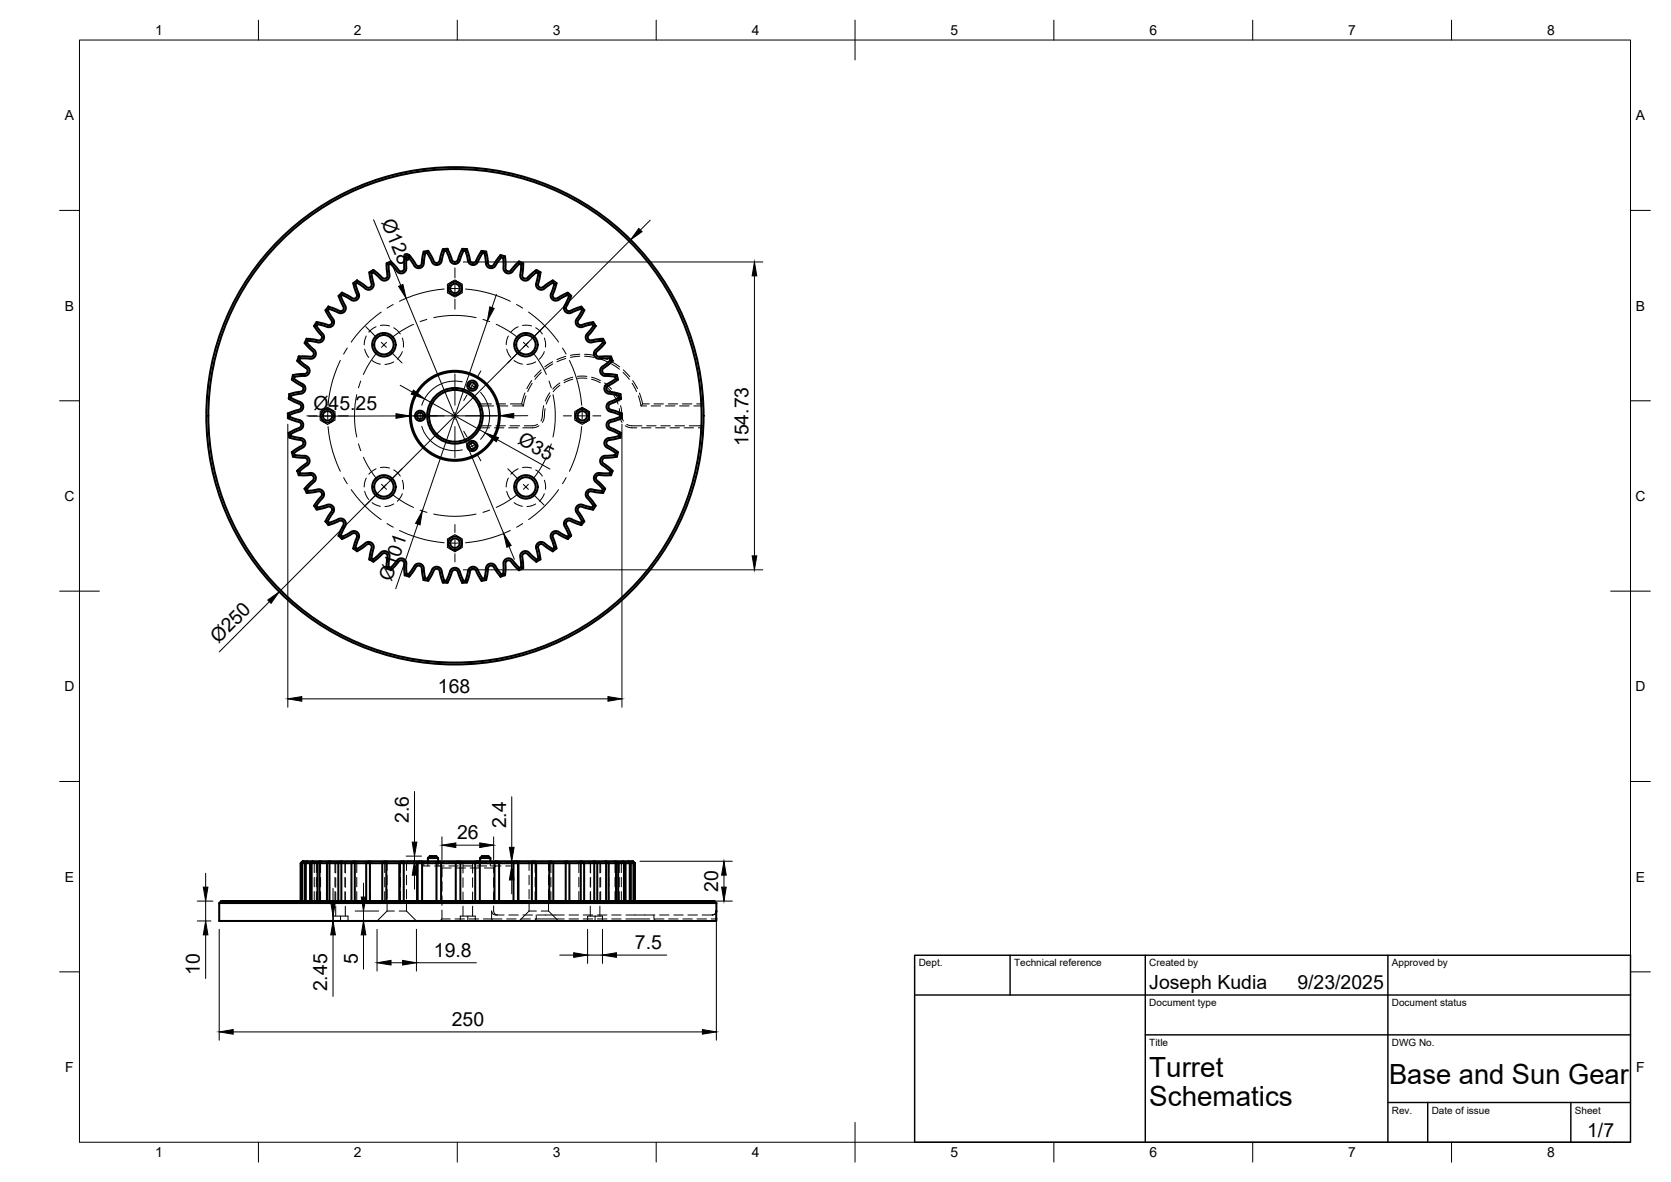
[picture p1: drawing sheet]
<svg xmlns="http://www.w3.org/2000/svg" width="420mm" height="297mm" viewBox="0 0 420 297" stroke-linecap="round" stroke-linejoin="round" font-family="sans-serif">
<!-- layer: Visible -->
<g fill="none" stroke="#000" stroke-width=".51">
<path d="M82.4 78l1.5 2.5 .1 .6-.2 .6-.5 .4-.8 .1-2.7-.7M82.4 78h-.6l1 1.7a1.29 1.29 0 0 1 .5 1.7l-.1 .1a1.14 1.14 0 0 1-1.5-.1l-2.1-.5 .2 .6M82.6 77.1l2 .7a1.05 1.05 0 0 0 1.7 0 1.41 1.41 0 0 0-.4-1.6l-.8-1.8 .6 .1 1.2 2.6v.7l-.6 .7-1 .2-2.6-1.1M82.6 77.1l.1 .5M82.6 77.1l-.8 .8M82.8 77.6l-.4 .4M86 73.6l1.8 .9a1.4 1.4 0 0 0 1.6 .4l.2-.1a1.21 1.21 0 0 0-.2-1.5l-.6-2.1a1.05 1.05 0 0 1 .8 .9l.7 2.1-.2 .7-.3 .4-1.1 .2-1.6-.9a1.3 1.3 0 0 1-1.1-1zM86 73.5l-.9 .8M86.1 74.1l-.4 .4M89.8 70.5l1.5 .9a1.69 1.69 0 0 0 1.6 .9l.3-.2a1.18 1.18 0 0 0 0-1.5l-.3-2.2 .5 .3 .5 2.4 .1 .6-.3 .6-.5 .4-.9 .1-1.8-1.3a.98 .98 0 0 1-.7-1zM89.8 70.5l-1 .7M89.8 71l-.4 .3"/>
<path d="M93.9 68.4l-.5 .3M93.9 67.8l1.4 1.2a1.65 1.65 0 0 0 1.5 1l.3-.1a1.2 1.2 0 0 0 .2-1.5l-.1-2.2 .5 .3 .2 3-.2 .5-.7 .5-.8-.1-1.7-1.5a.9 .9 0 0 1-.6-1zM93.9 67.8l-1 .6M98.2 66.3l-.5 .2M98.3 65.7l1.2 1.3a1.93 1.93 0 0 0 1.3 1.2l.4-.1a1.11 1.11 0 0 0 .4-1.5l.2-2.2a1.21 1.21 0 0 1 .4 1.4l-.1 2.1-.4 .5-.4 .3-1.1-.2-1.5-1.6a.87 .87 0 0 1-.4-1.2zM98.3 65.7l-1.1 .5M102.7 64.6l-.5 .2M102.9 64.1l-1.1 .3M106.9 63.7l-.4 2.7-.2 .5-.5 .4-.7 .1-.5-.2-1.2-1.7a1.28 1.28 0 0 1-.5-1.3v-.1M106.9 63.7l-.4-.4-.3 1.8a1.86 1.86 0 0 1-.5 1.6l-.3 .2a1.12 1.12 0 0 1-1.2-1l-1.3-1.8M107.4 63.6l-.5 .1M107.7 63l.9 1.6a1.84 1.84 0 0 0 1 1.4l.3 .1a1.12 1.12 0 0 0 .8-1.4l.7-2.1 .3 .5-.7 2.5-.2 .6-.5 .3-.7 .1-.7-.3-1.1-2a1.05 1.05 0 0 1-.1-1.3z"/>
<path d="M107.7 63l-1.2 .2M112.2 63l-.5 .1M112.5 62.6a1.05 1.05 0 0 0 .1 1.3l.8 2 .6 .4h.7l.8-.6 1-2.6M112.5 62.6l.8 1.6a1.76 1.76 0 0 0 .8 1.6h.3a1.12 1.12 0 0 0 1-1.2l.8-2 .3 .5M112.5 62.5l-1.1 .1M116.2 62.5l1.2 .1M116.5 63l.5 .1M117.4 62.6l.6 1.8a1.85 1.85 0 0 0 .6 1.6l.4 .1a1.25 1.25 0 0 0 1-1.2l1.1-1.9a1.19 1.19 0 0 1-.3 1.4l-.9 1.8-.4 .3-.8 .1-.8-.6-.6-2.2a.97 .97 0 0 1 .1-1.2zM121.1 63l1.1 .2M121.3 63.6l.5 .1M122.2 63.3l.4 1.8a1.86 1.86 0 0 0 .4 1.6l.4 .2a1.12 1.12 0 0 0 1.1-1l1.4-1.8a1.15 1.15 0 0 1-.4 1.3l-1.2 1.7-.6 .3-.7-.1-.5-.4-.3-.5-.4-2.7M122.2 63.3l-.4 .4"/>
<path d="M125.9 64.1l1.1 .3M126 64.6l.5 .2M127 64.4l.1 1.9a1.65 1.65 0 0 0 .3 1.8l.3 .1a1.22 1.22 0 0 0 1.3-.9l1.5-1.6 .1 .6-1.8 2-.5 .4h-.8l-.6-.5-.3-.5-.1-2.9M127 64.4l-.5 .4M130.5 65.7l1 .5M130.6 66.3l.5 .2M131.6 66.2l-.2 2a1.44 1.44 0 0 0 .2 1.7l.3 .1a1.35 1.35 0 0 0 1.4-.9l1.6-1.3a1.02 1.02 0 0 1-.6 1.1l-1.8 1.5-.6 .1-.6-.3-.5-.7 .2-3M131.6 66.2l-.6 .3M134.9 67.8l1 .6M134.9 68.4l.5 .3M135.9 68.4h-.1a1.03 1.03 0 0 0-.6 1.2l-.4 2.1 .2 .6 .6 .4h1.1l2.3-1.6M135.9 68.4l-.3 1.8a1.82 1.82 0 0 0-.2 1.8l.4 .3a1.42 1.42 0 0 0 1.5-.7l1.7-1.1v.6"/>
<path d="M139 71l.4 .3M139 70.5l.9 .7M139.9 71.2a.97 .97 0 0 0-.8 1.1l-.6 1.9 .1 .7 .5 .5 .5 .2 .7-.2 2.4-1.3M139.9 71.2l-.5 1.7a1.71 1.71 0 0 0-.3 1.8l.2 .2a1.17 1.17 0 0 0 1.5-.4l2-.9-.1 .5M142.7 74.1l.4 .4M142.8 73.5l.8 .8M143 74.5l-1.2 2.6v.7l.3 .5 .6 .4h.6l2.7-1.1M143.6 74.4l-.6 .1M143.6 74.4l-.7 1.8a1.42 1.42 0 0 0-.5 1.7l.2 .1a1.36 1.36 0 0 0 1.7-.3l1.9-.6-.2 .5M146 77.6l.3 .4M146.2 77.1l.7 .8M146.3 78l-1.5 2.5v.6l.2 .6 .4 .4 .8 .1 2.7-.7"/>
<path d="M146.9 78h-.6M146.9 78l-1 1.7a1.29 1.29 0 0 0-.5 1.7l.1 .1a1.14 1.14 0 0 0 1.5-.1l2.1-.5-.2 .6M72.7 99l.5 .4M72.7 99l-.1 1.2M73.1 99.9l2.7 1.3 .4 .5v.7l-.5 .9-2.8 1M73.1 99.9l-.5 .3 1.6 .9a1.76 1.76 0 0 1 1.5 .8v.4a1.15 1.15 0 0 1-1.3 .9l-2 .7 .5 .4M73.2 99.4l-.1 .5M73.7 94.2l-.3 1.2M73.9 95.2l2.5 1.5 .3 .5 .1 .7-.2 .5-.5 .4-2.9 .6M73.9 95.2l-.5 .2 1.5 1a1.82 1.82 0 0 1 1.4 1.1v.4a1.21 1.21 0 0 1-1.5 .6l-2.1 .5M74.1 94.7l-.2 .5M74.7 90.7a1.2 1.2 0 0 1 1.3 .5l1.6 1.2 .2 .6v.6l-.3 .5-.5 .3-2.2 .2a.91 .91 0 0 1-1.1-.3l1.8-.3a1.87 1.87 0 0 0 1.7-.3l.1-.3a1.14 1.14 0 0 0-.9-1.3z"/>
<path d="M75.1 89.6l-.4 1.1M75.5 90.1l-.2 .4M77.1 85.1l-.5 1.1M77.2 86.1l2 2 .2 1-.4 .7-.4 .3h-2.4a.91 .91 0 0 1-1.1-.5M77.2 86.1l-.6 .1 1.2 1.3a1.77 1.77 0 0 1 1.1 1.5l-.1 .3a1.23 1.23 0 0 1-1.5 .3h-2.2M77.4 85.6l-.2 .5M79 81.9a1.15 1.15 0 0 1 1.1 .8l1.3 1.6 .1 .6-.2 .6-.5 .4-.6 .2-2-.4a.93 .93 0 0 1-1.1-.6l1.8 .2a1.71 1.71 0 0 0 1.8 .1l.2-.3a1.17 1.17 0 0 0-.6-1.4zM79.6 80.9l-.6 1M79.8 81.5l-.2 .4M148.9 81.5l.3 .4M149.1 80.9l.7 1M149.2 81.9l-1.8 2.2-.1 1.1 .4 .6 .7 .2 2.2-.3a1.09 1.09 0 0 0 1.1-.6l-1.9 .2a1.71 1.71 0 0 1-1.8 .1l-.2-.3a1.21 1.21 0 0 1 .7-1.4l1.3-1.8"/>
<path d="M149.2 81.9h.6M151.4 85.6l.2 .5M151.6 85.1l.6 1.1M152.2 86.2h-.1a1.07 1.07 0 0 0-1.2 .6l-1.5 1.6-.1 .6 .3 .6 .8 .6 2.9-.1M152.2 86.2l-1.3 1.3a1.77 1.77 0 0 0-1.1 1.5l.2 .3a1.18 1.18 0 0 0 1.4 .3h2.2l-.3 .5M153.3 90.1l.2 .4M153.6 89.6l.4 1.1M154.1 90.7h-.1a.95 .95 0 0 0-1.2 .5l-1.7 1.2-.2 .7 .2 .8 .8 .6 2.8 .2M154.1 90.7l-1.6 1.3a1.43 1.43 0 0 0-1.1 1.3l.1 .2a1.14 1.14 0 0 0 1.4 .5l2.2 .3-.4 .4M154.7 94.7l.1 .5M154.8 95.2l-2.4 1.5-.4 .5v.7l.2 .5 .5 .4 2.9 .6M154.8 95.2l.6 .2"/>
<path d="M155.1 94.2l.3 1.2M155.4 95.4l-1.5 1a1.88 1.88 0 0 0-1.4 1.1v.4a1.21 1.21 0 0 0 1.4 .6l2.1 .5-.4 .4M155.6 99.4v.5M155.6 99.9l-2.7 1.3-.3 .5-.1 .7 .2 .6 .6 .4 2.6 .9M155.6 99.9l.6 .3M156 99l.2 1.2M72.4 103.9v1.2M72.6 108.8l1.6-.8a1.76 1.76 0 0 0 1.5-.9v-.4a1.15 1.15 0 0 0-1.3-.8l-2-.8 .5-.3 2.6 .8 .5 .5 .2 .5v.7l-.4 .5-2.7 1.3M72.6 108.8l.5 .3M72.6 108.8l.1 1.2M72.9 104.2v.6M73.1 109.1l.1 .5"/>
<path d="M73.2 109.6l2.9 .6 .5 .4 .2 .5-.1 .7-.3 .5-2.5 1.5M73.2 109.6l-.5 .4 2 .5a1.41 1.41 0 0 1 1.5 .6l.1 .2a1.15 1.15 0 0 1-1.1 1.1l-1.8 1.2 .5 .2M73.4 113.6l.3 1.2M73.9 113.8l.2 .5M74 114.3l3 .3 .5 .4 .3 .5v.6l-.2 .6-2.3 1.8M74 114.3l-.4 .5 1.9 .2a1.87 1.87 0 0 1 1.7 .3l.1 .4a1.14 1.14 0 0 1-.9 1.2l-1.7 1.4 .6 .2M74.7 118.3l.4 1.1M75.3 118.5l.2 .4M75.5 118.9h2.8l.5 .1 .5 .5 .1 .8-.2 .6-1.5 1.4a.98 .98 0 0 1-1.1 .5l1.2-1.3a1.77 1.77 0 0 0 1.1-1.5l-.1-.3a1.18 1.18 0 0 0-1.5-.3h-2.2zM151.2 115l.8-.5 1.9-.1a.91 .91 0 0 1 1.2 .4l-1.8 .2a1.87 1.87 0 0 0-1.7 .3l-.2 .4a1.14 1.14 0 0 0 1 1.2l1.7 1.4a1.2 1.2 0 0 1-1.3-.5l-1.8-1.4-.1-.6zM153.3 118.9h-2.9l-.4 .1-.5 .5-.2 .8 .3 .6 1.5 1.4a1.03 1.03 0 0 0 1.1 .5l-1.3-1.3a1.77 1.77 0 0 1-1.1-1.5l.2-.3a1.23 1.23 0 0 1 1.4-.3h2.2M153.3 118.9l.3 .5"/>
<path d="M153.5 118.5l-.2 .4M154 118.3l-.4 1.1M154.8 113.8l-.1 .5M155.4 113.6l-.3 1.2M155.6 109.6l-2.9 .6-.5 .4-.2 .5v.7l.4 .5 2.4 1.5M155.6 109.6l.4 .4M155.6 109.1v.5M155.9 104.2v.6M156 110l-1.9 .5a1.41 1.41 0 0 0-1.6 .6v.2a1.15 1.15 0 0 0 1.1 1.1l1.8 1.2-.6 .2M156.2 108.8l-.2 1.2M156.2 100.2l-1.7 .9a1.76 1.76 0 0 0-1.4 .8l-.1 .4a1.15 1.15 0 0 0 1.3 .9l2.1 .7-.5 .4M156.4 103.9v1.2"/>
<path d="M156.4 105.1h-.1a1.03 1.03 0 0 0-1.3 0l-1.9 .6-.5 .6-.1 .7 .2 .6 .4 .3 2.5 1.2M156.4 105.1l-1.9 .7a1.41 1.41 0 0 0-1.5 .8v.2a1.34 1.34 0 0 0 1.4 1.1l1.8 .9-.6 .3M76.6 122.8l.5 1.1M77.2 122.9l.2 .5M77.4 123.4l2.8-.5 1 .5 .2 .5v.7l-1.2 1.6a1.31 1.31 0 0 1-1.2 .9l1.1-1.6a1.34 1.34 0 0 0 .8-1.5l-.1-.3a1.37 1.37 0 0 0-1.7 0l-2 .2zM79 127.1l.6 1M79.6 127.1l.2 .4M79.8 127.5l2.7-.7 .8 .1 .5 .4 .2 .6-.1 .6-1.5 2.5M79.8 127.5l-.2 .6 1.8-.4a1.79 1.79 0 0 1 1.8-.3l.2 .3a1.39 1.39 0 0 1-.6 1.6l-1 1.7M81.8 131l.8 .9M82.4 131h-.6M82.4 131l.4 .4"/>
<path d="M82.7 131.4l2.7-1.1 1 .2 .4 .4 .2 .8-1 2.1a.94 .94 0 0 1-.9 .8l.8-1.8a1.42 1.42 0 0 0 .4-1.6l-.2-.2a1.36 1.36 0 0 0-1.6 .3l-1.9 .7zM85.1 134.6l.9 .8M85.7 134.5l.4 .4M88.8 137.8l1 .7M89.4 137.6l.9-2.6-.3-1.1-.6-.4h-.7l-1.9 1a.98 .98 0 0 0-.8 1l1.8-.9a1.4 1.4 0 0 1 1.6-.5l.2 .1a1.21 1.21 0 0 1-.2 1.5l-.6 2.1M89.4 137.6l-.6 .2M89.4 137.6l.4 .4M89.8 138l2.3-1.7h1.1l.5 .4 .3 .6-.5 2.2a.93 .93 0 0 1-.6 1.1l.3-1.8a1.82 1.82 0 0 0 .1-1.7l-.4-.4a1.42 1.42 0 0 0-1.4 .8l-1.7 1zM139 138l-2.3-1.7-.7-.1-.6 .2-.4 .4-.2 .7 .6 2.8M139 138v.5M139 138.5l-1.6-.9a1.69 1.69 0 0 0-1.5-.9l-.4 .2a1.18 1.18 0 0 0 0 1.5l.4 2.2-.5-.3M139.4 137.6l-.4 .4"/>
<path d="M139.9 137.8l-.9 .7M142.7 134.9l-2.6-1.4-1.1 .2-.5 .7v.6l.9 2.6M142.7 134.9l.1 .6M142.8 135.5l-1.8-.9a1.4 1.4 0 0 0-1.7-.5l-.2 .1a1.21 1.21 0 0 0 .2 1.5l.6 2.1-.5-.2M143.1 134.5l-.4 .4M143.6 134.6l-.8 .8M146 131.4l-2.6-1.1-.7 .1-.5 .2-.4 .7v.6l1.2 2.6M146 131.4l.2 .6M146.2 132l-2.1-.8a1.05 1.05 0 0 0-1.7 0 1.41 1.41 0 0 0 .5 1.6l.7 1.8-.6-.1M146.3 131l-.3 .4M146.9 131l-.7 .9M147.6 123.4l.9-.5 2.1 .4a.93 .93 0 0 1 1 .6l-1.8-.2a1.71 1.71 0 0 0-1.8-.1l-.2 .3a1.17 1.17 0 0 0 .7 1.4l1.3 1.8a1.15 1.15 0 0 1-1.1-.8l-1.4-1.7v-.7z"/>
<path d="M148.9 127.5l-2.7-.7-.8 .1-.4 .4-.2 .6v.6l1.5 2.5M148.9 127.5l.2 .6M149.1 128.1l-1.7-.4a1.79 1.79 0 0 0-1.8-.3l-.3 .3a1.39 1.39 0 0 0 .6 1.6l1 1.7h-.6M149.2 127.1l-.3 .4M149.8 127.1l-.7 1M151.6 122.9l-.2 .5M152.2 122.8l-.6 1.1M92.9 140.6l1 .6M93.4 140.3l.5 .3M93.8 140.6l2.2-2 .5-.1 .8 .1 .4 .5 .2 .5-.2 2.9M93.8 140.6l.1 .6 1.4-1.2a1.65 1.65 0 0 1 1.5-1l.3 .1a1.2 1.2 0 0 1 .2 1.5l-.1 2.2 .5-.3M97.2 142.8l1.1 .5"/>
<path d="M97.7 142.5l.5 .2M98.2 142.7l1.8-2.1 .6-.3 .7 .1 .6 .4 .2 .5 .1 2.9M98.2 142.7l.1 .6 1.4-1.5a1.52 1.52 0 0 1 1.2-1l.3 .1a1.11 1.11 0 0 1 .4 1.5l.2 2.2M101.8 144.6l1.1 .3M102.2 144.2l-.4 .4M102.2 144.2l.5 .1M102.7 144.3l1.6-2.3 .6-.3 .6-.1 .6 .3 .4 .5 .4 2.9M102.7 144.3l.2 .6 1.2-1.6a1.41 1.41 0 0 1 1.2-1.2l.3 .1a1.47 1.47 0 0 1 .5 1.6l.4 2 .4-.5M106.5 145.8l1.2 .2M106.9 145.3l.5 .1M111.4 146.4l1.1 .1M111.7 145.9l-.8-2.8-.7-.6h-.7l-.6 .3-1.1 1.9a1.04 1.04 0 0 0-.1 1.3l.9-1.6a1.84 1.84 0 0 1 1-1.4l.3-.1a1.12 1.12 0 0 1 .8 1.4l.7 2.1"/>
<path d="M111.7 145.9l-.3 .5M111.7 145.9l.5 .1M116.5 146l-1-2.7-.4-.4-.6-.2h-.5l-.6 .4-.9 2.1a1.06 1.06 0 0 0 0 1.3l.8-1.7a1.87 1.87 0 0 1 .7-1.5l.4-.1a1.12 1.12 0 0 1 1 1.2l.8 2.1M116.5 146l-.3 .5M117 145.9l-.5 .1M117.1 145.9l.7-2.8 .8-.6h.7l.5 .3 1.1 1.9a1.05 1.05 0 0 1 .2 1.3M117.1 145.9l.3 .5 .6-1.7a1.85 1.85 0 0 1 .6-1.7l.4-.1a1.25 1.25 0 0 1 1 1.2l1.1 1.9M117.4 146.4l-1.2 .1M121.8 145.3l-.5 .1M122.2 145.8l-1.1 .2M125.9 144.9l-1.2-1.6a1.41 1.41 0 0 0-1.3-1.2l-.3 .1a1.47 1.47 0 0 0-.5 1.6l-.4 2-.4-.5M126 144.3l-1.6-2.3-.5-.3-.6-.1-.6 .3-.4 .5-.5 2.9"/>
<path d="M126 144.3l-.1 .6M126.5 144.2l-.5 .1M127 144.6l-1.1 .3M130.5 143.3l-1.3-1.3a1.93 1.93 0 0 0-1.3-1.2l-.3 .1a1.11 1.11 0 0 0-.5 1.5l-.1 2.2-.5-.4M130.6 142.7l-1.9-2.1-.4-.2h-.8l-.5 .2-.4 .7-.1 2.9M130.6 142.7l-.1 .6M131.1 142.5l-.5 .2M131.5 142.8l-1 .5M134.9 141.2l-1.5-1.2a1.65 1.65 0 0 0-1.5-1l-.3 .1a1.2 1.2 0 0 0-.2 1.5l.2 2.2-.6-.3M134.9 140.6l-2.2-2-.4-.1-.8 .1-.5 .5-.2 .5 .2 2.9M134.9 140.6v.6M135.4 140.3l-.5 .3"/>
<path d="M135.9 140.6l-1 .6M76.1 216.4h83M76.1 216.4l-.5 .5h.2v9.5M76.1 216.4l-.5 .5v9.5M76.4 216.4l-.6 .5h.2v9.5M76.4 216.4l-.4 .5h.6v9.5M77.2 216.4l-.6 .5h.3v9.5M77.3 216.4l-.4 .5h1.1v9.5M78.5 216.4l-.5 .5h.4v9.5M78.7 216.4l-.3 .5h1.4v9.5M80.4 216.4l-.6 .5h.5v9.5M80.6 216.4l-.3 .5h1.9v9.5"/>
<path d="M82.8 216.4l-.6 .5h.6v9.5M83.1 216.4l-.3 .5h2.3v9.5M85.7 216.4l-.6 .5h.7v9.5M86 216.4l-.2 .5h2.6v9.5M89 216.4l-.6 .5h.8v9.5M89.3 216.4l-.1 .5h2.9v9.5M92.6 216.4l-.5 .5h.9v9.5M93 216.4v.5h3.1v9.5M96.6 216.4l-.5 .5h1v9.5M97.1 216.4v.5h3.4M100.5 216.9v9.5M100.9 216.5l-.4 .4"/>
<path d="M100.9 216.4l-.4 .5h1v9.5M101.4 216.4l.1 .5h3.5v9.5M105.4 216.4l-.5 .5v9.5M105.5 216.4l-.5 .5h1.1v9.5M106 216.4l.1 .5h3.6v9.5M107.6 215.6l.5-.5h1.6l.5 .5M107.6 215.6h2.6M107.6 215.6v.8M110.2 215.6v.8M110.2 216.4l-.5 .5h1.2v9.5M110.7 216.4l.2 .5h3.7v9.5M115 216.4l-.4 .5h1.2v9.5"/>
<path d="M115.5 216.4l.3 .5h3.7v9.5M119.8 216.4l-.3 .5h1.1v9.5M120.3 216.4l.3 .5h3.7v9.5M120.7 215.6h2.6M120.7 215.6l.5-.5h1.6l.5 .5M120.7 215.6v.8M123.3 215.6v.8M124.6 216.4l-.3 .5h1.2v9.5M125.1 216.4l.4 .5h3.6v9.5M129.3 216.4l-.2 .5h1.1v9.5M129.8 216.4l.4 .5h3.5v9.5M129.9 216.4l.5 .5v9.5"/>
<path d="M133.8 216.4l-.1 .5h1.1M134.3 216.4l.5 .5h3.3v9.5M134.4 216.5l.4 .4M134.8 216.9v9.5M138.2 216.4l-.1 .5h1v9.5M138.6 216.4l.5 .5h3.1v9.5M142.2 216.4v.5h1v9.5M142.6 216.4l.6 .5h2.8v9.5M145.9 216.4l.1 .5h.9v9.5M146.3 216.4l.6 .5h2.5v9.5M149.2 216.4l.2 .5h.8v9.5M149.6 216.4a1.75 1.75 0 0 0 1.7 .5h1.1v9.5"/>
<path d="M152.1 216.4l.3 .5h.6v9.5M152.4 216.4l.6 .5h1.9v9.5M154.6 216.4l.3 .5h.5v9.5M154.8 216.4l.6 .5h1.5v9.5M156.5 216.4l.4 .5h.4v9.5M156.7 216.4a1.71 1.71 0 0 0 1.6 .5v9.5M157.9 216.4l.4 .5h.3v9.5M158.1 216.4l.5 .5h.7v9.5M158.8 216.4l.6 .5v9.5M158.9 216.4l.7 .5M159.1 216.4l.5 .5M159.6 216.9v9.5"/>
<path d="M55.1 226.9h125M180.1 228.9v2M180.1 226.9l-.5-.5h-124l-.5 .5v4.5h125v-.5M180.1 226.9v2.3"/>
<circle cx="114.4" cy="72.5" r="1.7"/>
<circle cx="114.4" cy="72.5" r="1.2"/>
<circle cx="96.5" cy="86.6" r="2.95"/>
<circle cx="96.5" cy="86.6" r="2.44"/>
<circle cx="118.8" cy="96.9" r="1.28"/>
<circle cx="118.8" cy="96.9" r=".79"/>
<circle cx="132.2" cy="86.6" r="2.95"/>
<circle cx="132.2" cy="86.6" r="2.44"/>
<circle cx="82.4" cy="104.5" r="1.7"/>
<circle cx="82.4" cy="104.5" r="1.2"/>
<circle cx="105.6" cy="104.5" r="1.28"/>
<circle cx="105.6" cy="104.5" r=".79"/>
<circle cx="114.4" cy="104.5" r="11.3"/>
<circle cx="114.4" cy="104.5" r="11.1"/>
<circle cx="114.4" cy="104.5" r="7"/>
<circle cx="114.4" cy="104.5" r="6.5"/>
<circle cx="114.4" cy="104.5" r="62.5"/>
<circle cx="114.4" cy="104.5" r="62"/>
<circle cx="118.8" cy="112.1" r="1.28"/>
<circle cx="118.8" cy="112.1" r=".79"/>
<circle cx="146.4" cy="104.5" r="1.7"/>
<circle cx="146.4" cy="104.5" r="1.2"/>
<circle cx="96.5" cy="122.4" r="2.95"/>
<circle cx="96.5" cy="122.4" r="2.44"/>
<circle cx="114.4" cy="136.5" r="1.7"/>
<circle cx="114.4" cy="136.5" r="1.2"/>
<circle cx="132.2" cy="122.4" r="2.95"/>
<circle cx="132.2" cy="122.4" r="2.44"/>
</g>
<!-- layer: Hidden -->
<g fill="none" stroke="#000" stroke-width=".25">
<path d="M112.5 71.4l1.9-1.1 1.8 1.1v2.2l-1.8 1.1-1.9-1.1zM91.7 87.8l.5 1.3 .5 .7M92.1 84.4l-.4 1-.1 1.2M93.6 90.6l.9 .6 1.1 .3M94.6 82.1l-1.2 .7-.7 .7M95.7 81.8l1.3-.1 .9 .2M99 90.9l-.8 .4-1.4 .3M99 82.4l.8 .6 .8 .9M101.2 85l.3 1.3-.1 .9M101.2 88.4l-.5 1-.8 .9M127.4 87.8l.5 1.3 .5 .7M127.8 84.4l-.4 1-.1 1.2"/>
<path d="M129.3 90.6l.9 .6 1.2 .3M130.3 82.1l-1.2 .7-.7 .7M131.4 81.8l1.3-.1 .9 .2M132 98.7l-.8 2.8M132.2 99.5l-.6 2.5M133.7 95.6l-1.2 2.1M133.8 96.3l-1.1 2.1M134.7 90.9l-.8 .4-1.4 .3M134.7 82.4l.9 .6 .8 .9M136.1 92.9l-1.7 1.8M136.1 93.6l-1.6 1.7M136.9 88.4l-.5 1-.8 .9"/>
<path d="M136.9 85l.3 1.3-.1 .9M138.2 98.7l-1.1 2.1M138.4 99.4l-1 2.1M139 90.9l-2 1.3M139 91.5l-2 1.3M140.8 96.2l-1.8 1.6M140.8 96.8l-1.7 1.7M142.3 89.6l-2.3 .8M142.3 90.1l-2.3 .8M144 95.3l-2.2 .9M144 94.8l-2.2 .8M145.2 95.1h2.4"/>
<path d="M145.2 94.6h2.4M145.8 89.5l-2.4 .3M145.8 89l-2.4 .3M147 89l2.4 .3M147 89.5l2.3 .3M148.7 95.3l2.2 .9M148.7 94.8l2.3 .8M150.5 89.6l2.2 .8M150.5 90.1l2.2 .8M152 96.8l1.7 1.6M152 96.2l1.8 1.6M153.8 91.5l1.9 1.3"/>
<path d="M153.8 90.9l2 1.3M154.4 99.4l1 2.1M154.5 98.7l1.2 2.1M156.7 93.6l1.5 1.7M156.7 92.9l1.7 1.8M158.9 96.3l1.2 2.1M159.1 95.6l1.2 2.1M160.5 99.5l.7 2.5M160.8 98.8l.8 2.7M80.5 103.4l1.9-1.1 1.8 1.1v2.2l-1.8 1.1-1.9-1.1zM94.6 117.8l-1.2 .7-.7 .7M95.7 117.5l1.3-.1 .9 .2"/>
<path d="M99 118.1l.8 .6 .8 .9M123.5 107h-3.1l.3 .5h2.4M123.5 101.5h-2.8l-.3 .5h3.7M124.3 107.5h2.4M124.7 107h2.4M124.7 101.5h2.4M125.3 102h2.4M127.9 107.5h2.4M128.2 107h2.4M128.3 101.5h2.9l.4 .5M128.9 102h2.7M130.3 117.8l-1.2 .7-.7 .7"/>
<path d="M131.4 117.5l1.3-.1 .9 .2M134.7 118.1l.9 .6 .8 .9M135.2 106.6l-.1 .1a5.2 5.2 0 0 1-3.3 .3M135.5 107l-1.2 .5h-2.8M136.7 101.9l-.4 3.1-.3 .8M137.1 102.7l-.3 2.3-.4 1.2M144.5 103.4l1.9-1.1 1.9 1.1v2.2l-1.9 1.1-1.9-1.1zM155.7 102.7l.2 2.3 .5 1.2M156 101.9l.4 3.1 .4 .8M157.2 107l.3 .2a4.5 4.5 0 0 0 2.6 .3M157.6 106.6l1.3 .4h2.5M161.2 102h1.4"/>
<path d="M161.3 107.5h2.4M161.6 101.5l-.4 .5M161.6 101.5h1.7M162.6 107h2.4M163.7 102h2.4M164.4 101.5h2.4M164.9 107.5h2.4M166.2 107h2.4M167.3 102h2.4M168 101.5h2.4M168.4 107.5h2.4M169.7 107h2.4"/>
<path d="M170.9 102h2.4M171.6 101.5h2.4M172 107.5h2.4M173.3 107h3.5M174.5 102h2.3M175.2 101.5h1.6M175.6 107.5h1.2M91.7 123.5l.5 1.3 .5 .7M92.1 120.1l-.4 1-.1 1.3M93.6 126.3l.9 .6 1.1 .3M99 126.6l-1.4 .6-.8 .1M101.2 120.7l.3 1.4-.1 .8"/>
<path d="M101.2 124.1l-.5 1-.8 .9M112.5 135.4l1.9-1 1.8 1v2.2l-1.8 1.1-1.9-1.1zM127.4 123.5l.5 1.3 .5 .7M127.8 120.1l-.4 1-.1 1.3M129.3 126.3l.9 .6 1.2 .3M134.7 126.6l-1.4 .6-.8 .1M136.9 124.1l-.5 1-.8 .9M136.9 120.7l.3 1.4-.1 .8M79.5 216.4l-.5 .5v2.4M80 216.4l-.5 .5v2.4M81.1 216.4l-.5 .5v2.4M82.7 216.4l-.5 .5v2.4"/>
<path d="M83.9 216.4l.5 .5v2.5M84.7 216.4l-.5 .5v2.4M87.2 216.4l-.5 .5v2.4M87.3 216.4l-.5 .5v2.5M90.2 216.4l-.5 .5v2.4M93.5 216.4l-.5 .5v2.4M96.8 216.4l.5 .5v1.9M97.2 216.4l-.5 .5v2.4M97.3 219.9v2.4M101.2 216.4l-.5 .5v2.4M102.2 219.9v2.4M102.7 216.4l-.5 .5v1.9"/>
<path d="M105.4 216.4l-.5 .5v2.4M106.3 216.4l.3 .3M106.6 216.7h1.5M106.6 216.7v.9h1.5M107.6 216.4v1.2M109.3 216.7h2.4M109.3 217.6h2.4M110.2 216.4v1.2M110.6 217.6l.5 .5M111.1 218.1h2.4M111.1 218.1v2.3M112.9 216.7h2.3"/>
<path d="M112.9 217.6h2.3M114.6 218.1h2.4M115.9 216.4l.5 .5v2.5M116.4 216.7h2.4M116.4 217.6h2.4M118.2 218.1h2.4M119.3 216.4l-.5 .5v2.5M120 216.7h2.4M120 217.6h2.4M120.7 216.4v1.2M121.8 218.1h2.3M123.3 216.4v1.2"/>
<path d="M123.6 216.7h2.4M123.6 217.6h2.4M124.6 217.6l-.5 .5v1.3M127.1 216.7h1.6M128.9 216.4l-.2 .3v.9h-1.6M129.8 216.4l.5 .5v2.4M132.5 216.4l.5 .5v1.9M133 219.9v2.4M134 216.4l.6 .5v2.4M137.9 219.9v2.4M138 216.4l.5 .5v2.4M138.4 216.4l-.5 .5v1.9"/>
<path d="M141.7 216.4l.5 .5v2.4M145.1 216.4l.4 .5v2.4M147.9 216.4l.5 .5v2.5M148 216.4l.5 .5v2.4M150.5 216.4l.5 .5v2.4M151.3 216.4l-.5 .5v2.5M152.6 216.4l.5 .5v2.4M154.2 216.4l.4 .5v2.4M155.2 216.4l.5 .5v2.4M155.7 216.4l.5 .5v2.4M79 220.5v2.4M79 224.1v2.3"/>
<path d="M79.5 220.5v2.4M79.5 224.1v2.3M80.6 220.5v2.4M80.6 224.1v2.3M82.2 220.5v2.4M82.2 224.1v2.3M84.2 220.5v2.4M84.2 224.1v2.3M84.4 220.6v2.4M84.4 224.2v2.4M84.4 227.7v2.5M85.6 231.4v-1.2h1.9v1.2"/>
<path d="M85.6 230.2h-1.8v1.2M86.7 220.5v2.4M86.7 224.1v2.3M86.8 220.6v2.4M86.8 224.2v2.4M86.8 227.7v2.5M89.7 220.5v2.4M89.7 224.1v2.3M93 220.5v2.4M93 224.1v2.3M96.7 220.5v2.4M96.7 224.1v2.3"/>
<path d="M97.3 228.9h1.9M97.3 223.5v2.4M97.3 227.1v1.8M97.3 228.9l-2.5 2.5M100.4 228.9h1.8M100.7 220.5v2.4M100.7 224.1v2.3M102.2 223.5v2.4M102.2 227.1v1.8M102.2 228.9l2.5 2.5M104.9 220.5v2.4M104.9 224.1v2.3"/>
<path d="M111.1 230.9h2.1M111.1 221.6v2.3M111.1 225.1v2.4M111.1 228.7v2.2M111.1 230.9l-.5 .5M114.4 230.9h2.4M116.4 220.6v2.4M116.4 224.2v2.4M116.4 227.7v2.5M117.6 231.4v-1.2h1.9v1.2M117.6 230.2h-1.9v1.2M118 230.9h2.4"/>
<path d="M118.8 220.6v2.4M118.8 224.2v2.4M118.8 227.7v2.5M124.1 227.7v1.2a1 1 0 0 0 1 1M124.1 220.6v2.3M124.1 224.1v2.4M126.2 230.9h-2.6l.4 .5M126.7 229.9h-2.3l-.5-.3-.3-.7v2h-2.1M127.4 230.9h2.4M127.9 229.9h2.4M130.3 220.5v2.4M130.3 224.1v2.3"/>
<path d="M131 230.9h2.3M131.5 229.9h2.4M133 228.9h1.9M133 223.5v2.4M133 227.1v1.8M133 228.9l-2.5 2.5M134.5 230.9h7.4M134.6 220.5v2.4M134.6 224.1v2.3M134.8 229.9v1l-.4 .5M135.1 229.9h6.8M136.1 228.9h1.8"/>
<path d="M137.9 223.5v2.4M137.9 227.1v1.8M137.9 228.9l2.5 2.5M138.5 220.5v2.4M138.5 224.1v2.3M142.2 220.5v2.4M142.2 224.1v2.3M143.1 230.9h2.4M143.1 229.9h2.4M145.5 220.5v2.4M145.5 224.1v2.3M146.6 230.9h2.4"/>
<path d="M146.6 229.9h2.4M148.4 220.6v2.4M148.4 224.2v2.4M148.4 227.7v2.5M148.5 220.5v2.4M148.5 224.1v2.3M149.6 231.4v-1.2h1.9v1.2M149.6 230.2h-1.9v1.2M150.2 230.9h2.4M150.2 229.9h2.4M150.8 220.6v2.4M150.8 224.2v2.4"/>
<path d="M150.8 227.7v2.5M151 220.5v2.4M151 224.1v2.3M153.1 220.5v2.4M153.1 224.1v2.3M153.8 230.9h2.4M153.8 229.9h2.4M154.6 220.5v2.4M154.6 224.1v2.3M155.7 220.5v2.4M155.7 224.1v2.3M156.2 220.5v2.4"/>
<path d="M156.2 224.1v2.3M157.4 230.9h6M157.4 229.9h7.3M164.4 229.9v1l.4 .5M164.5 230.9h2.4M165.8 229.9h2.4M168.1 230.9h2.4M169.4 229.9h2.4M171.7 230.9h2.4M173 229.9h2.4M175.3 230.9h2.4M176.6 229.9h2.5"/>
<path d="M178.8 230.9h1.3M180.1 229.2a1.04 1.04 0 0 1-1 .7M180.1 228.9l-.4 .8-.6 .2"/>
</g>
<!-- layer: Visible -->
<circle cx="75.6" cy="216.9" r=".25" fill="#000"/>
<!-- layer: BORDER -->
<g fill="none" stroke="#000" stroke-width=".25">
<path d="M20 10.1h390v276.9h-390zM65 5.1v5M115 5.1v5M165 5.1v5M215 5.1v10M265 5.1v5M315 5.1v5M365 5.1v5M15 52.9h5M410 52.9h5M15 100.7h5M410 100.7h5"/>
<path d="M15 148.6h10M405 148.6h10M15 196.4h5M410 196.4h5M15 244.2h5M410 244.2h5M65 287v5M115 287v5M165 287v5M215 282.1v9.9M265 287v5M315 287v5"/>
<path d="M365 287v5"/>
</g>
<!-- layer: TITLEBLOCK -->
<path d="M230 240.1h180v46.9h-180zM230 250h180M254 240.1v9.9M288 240.1v46.9M349 240.1v46.9M288 260.1h122M349 277.1h61M359 277.1v9.9M395 277.1v9.9" fill="none" stroke="#000" stroke-width=".36"/>
<!-- layer: FD_Dimensions -->
<g fill="none" stroke="#000" stroke-width=".25">
<path d="M93.9 55.2l6.9 16.5M163.5 55.3l-2.5 2.5M102.1 75l24.5 59.1M116.5 65.8h75.3M124.8 74l-1.1 3.3M158.5 60.3l-88.3 88.4M189.7 69.3v70.4M100.6 96.8l3.1 1.7M122.6 80.6l-16.4 47.8M72.4 106.6v71.1M99.6 104.5l-22 .1M106.7 100.2l15.3 8.6"/>
<path d="M125.1 110.5l13.2 7.4M125.7 104.5h-22.6M132.7 104.5h-3.5M156.4 106.6v71.1M105.1 131.7l-5.6 16.2M128 137.3l1.3 3.2M67.7 151.2l-12.6 12.6M116.5 143.2h75.3M75.9 175.6h77M104.2 198.9v12.7M51.7 219.4v3.5M102.1 216.4h3.2"/>
<path d="M102.1 215.1h3.9M104.2 215.1v1.3M104.2 219.9v3.5M111.1 210.3v5.7M114.6 212.4h6M124.1 210.3v5.7M128.7 200.2v12.7M128.7 216.4v1.2M130 216.4h.8M160.9 216.4h23.2M182 219.9v3M49.6 226.4h3.9"/>
<path d="M49.6 231.4h3.4M51.7 226.4v5M51.7 234.9v11M55.1 233.5v27.9M83.7 223.2v3.5M83.7 230.2v1.2M83.7 234.9v15.5M89.3 228.9h5.9M91.4 221.9v3.5M91.4 228.9v2.5M91.4 234.9v8.7M94.8 233.5v10.5"/>
<path d="M104.7 233.5v10.5M128.7 221.1v3.5M147.7 233.5v8.6M151.5 233.5v8.6M160.7 226.4h23.4M180.1 231v30.4M58.6 259.3h118M98.3 241.9h2.9M104.7 241.9h15.1M140.7 240h3.6M147.7 240h3.8M155 240h12.7"/>
</g>
<g fill="#000" stroke="#000" stroke-width=".25">
<path d="M160.6 57.4l.8 .8-2.9 2.1zM100.2 72l1.1-.5 .8 3.5zM123.1 77.1l1.1 .4-1.6 3.1zM189.7 65.8l.6 3.5h-1.2zM104 98l2.7 2.2-3.3-1.2zM99.6 104l3.5 .5-3.5 .6zM122 108.8l3.3 1.2-.5 1zM125.7 104.5l3.5-.6v1.2zM106.2 128.4l-.6 3.5-1.1-.4zM126.6 134.1l1.9 3-1.1 .4zM189.1 139.7h1.2l-.6 3.5zM67.3 150.8l2.9-2.1-2 2.9z"/>
<path d="M72.4 175.6l3.5-.5v1.1zM152.9 175.1l3.5 .5-3.5 .6zM104.2 216.4l.6 3.5h-1.1zM103.7 211.6h1.1l-.6 3.5zM111.1 212.4l3.5-.6v1.2zM120.6 211.8l3.5 .6-3.5 .6zM128.1 212.9h1.2l-.6 3.5zM182 216.4l.6 3.5h-1.2zM51.1 222.9h1.2l-.6 3.5zM51.7 231.4l.6 3.5h-1.2zM83.2 226.7h1.1l-.6 3.5zM83.7 231.4l.6 3.5h-1.1z"/>
<path d="M90.8 225.4h1.2l-.6 3.5zM91.4 231.4l.6 3.5h-1.2zM128.7 217.6l.6 3.5h-1.2zM144.3 239.4l3.4 .6-3.4 .6zM151.5 240l3.5-.6v1.2zM181.4 222.9h1.2l-.6 3.5zM55.1 259.3l3.5-.6v1.2zM94.8 241.9l3.5-.6v1.2zM101.2 241.3l3.5 .6-3.5 .6zM176.6 258.7l3.5 .6-3.5 .6z"/>
</g>
<!-- layer: Smart Centers -->
<g fill="none" stroke="#000" stroke-width=".25">
<path d="M95.8 78.4a31.4 31.4 0 0 0-7.5 7.6M98.9 76.5l-1.6 .9M109.1 79.8a25.1 25.1 0 0 1 10.6 0M111.7 72.6a31.5 31.5 0 0 0-11.3 3.1M113.5 72.5h1.8M114.4 67.3v2.5M114.4 71.6v1.8M114.4 75.2v2.5M117.1 72.6a31.5 31.5 0 0 1 11.2 3.1M129.9 76.5l1.5 .9M132.9 78.4a30.8 30.8 0 0 1 7.5 7.6M85.6 90.6a31.2 31.2 0 0 0-3.1 11.2"/>
<path d="M87.3 87.5l-.9 1.5M89.7 99.2a25 25 0 0 0 0 10.6M90.7 95.8l-.6 1.7M92 82.1l2.6 2.7M94.7 88.7l-1.6 2.3-1.7 3.1M95.9 86l1.3 1.3M97.2 86l-1.3 1.3M98.4 88.5l2.7 2.7M104 81.5l-3.2 1.7-2.3 1.7M107.3 80.3l-1.7 .5M114.4 94v7.8M116.2 96a8.7 8.7 0 0 0-10.2 5.9"/>
<path d="M117.4 99.3l-.8 1.4M118 96.5l1.5 .9M119.2 96.2l-.9 1.5M120.8 98.6a8.8 8.8 0 0 1 0 11.8M120.9 93.2l-.8 1.4M121.4 80.3l1.7 .5M124.8 81.5l3.1 1.7 2.3 1.7M130.3 88.5l-2.6 2.7M131.6 86l1.3 1.3M132.9 86l-1.3 1.3M134 88.7l1.7 2.3 1.7 3.1M136.8 82.1l-2.7 2.7"/>
<path d="M138 95.8l.6 1.7M139 99.2a25 25 0 0 1 0 10.6M141.4 87.5l.9 1.5M143.2 90.6a31.2 31.2 0 0 1 3.1 11.2M77.2 104.5h2.5M81.5 104.5h1.8M82.4 103.6v1.8M82.5 107.2a31.2 31.2 0 0 0 3.1 11.2M85 104.5h2.6M90.1 111.6l.6 1.6M91.4 114.9l1.7 3.2 1.6 2.3M101.1 117.8l-2.7 2.7"/>
<path d="M101.3 104.5h1.7M103.9 104.5h7.8M105.7 103.6v1.8M106 107.2a8.7 8.7 0 0 0 10.2 5.9M113.5 104.5h1.8M114.4 103.6v1.8M114.4 107.2v7.8M116.6 108.4l.8 1.4M117.1 104.5h7.8M118.3 111.3l.9 1.6M119.5 111.6l-1.5 .9M120.1 114.4l.8 1.4"/>
<path d="M127.7 117.8l2.6 2.7M137.4 114.9l-1.7 3.2-1.7 2.3M138.6 111.6l-.6 1.6M141.7 104.5h2M145.5 104.5h1.8M146.3 107.2a31.2 31.2 0 0 1-3.1 11.2M146.4 103.6v1.8M149.1 104.5h2M86.4 120l.9 1.6M88.3 123a31.8 31.8 0 0 0 7.5 7.6M94.6 124.3l-2.6 2.6M95.9 121.7l1.3 1.3"/>
<path d="M97.2 121.7l-1.3 1.3M97.3 131.6l1.6 .9M98.5 124.1l2.3 1.7 3.2 1.7M100.5 133.3a32.4 32.4 0 0 0 11.2 3.1M105.6 128.2l1.7 .6M109.1 129.2a25.1 25.1 0 0 0 10.6 0M113.5 136.5h1.8M114.4 131.8v2M114.4 135.6v1.8M114.4 139.2v2M123.1 128.2l-1.7 .6M128.3 133.3a32.7 32.7 0 0 1-11.2 3.1"/>
<path d="M130.2 124.1l-2.3 1.7-3.1 1.7M131.4 131.6l-1.5 .9M131.6 121.7l1.3 1.3M132.9 121.7l-1.3 1.3M134.1 124.3l2.7 2.6M140.4 123a30.8 30.8 0 0 1-7.5 7.6M142.3 120l-.9 1.6"/>
</g>
<g font-size="7">
<text x="289" y="270.6">Turret</text>
<text x="349.3" y="272.3">Base and Sun Gear</text>
<text x="289" y="278.1">Schematics</text>
</g>
<g font-size="4.9">
<text x="95.8" y="55.8" transform="rotate(67 95.8 55.8)">Ø128</text>
<text x="78.8" y="103">Ø45.25</text>
<text x="129.9" y="111.4" transform="rotate(29 129.9 111.4)">Ø35</text>
<text x="188.2" y="112.1" transform="rotate(-90 188.2 112.1)">154.73</text>
<text x="98.4" y="146.3" transform="rotate(-71 98.4 146.3)">Ø101</text>
<text x="54.9" y="161.9" transform="rotate(-45 54.9 161.9)">Ø250</text>
<text x="110.1" y="174.2">168</text>
<text x="102.8" y="206.9" transform="rotate(-90 102.8 206.9)">2.6</text>
<text x="127.3" y="208.2" transform="rotate(-90 127.3 208.2)">2.4</text>
<text x="114.9" y="211">26</text>
<text x="180.6" y="224.1" transform="rotate(-90 180.6 224.1)">20</text>
<text x="159.7" y="238.6">7.5</text>
<text x="50.2" y="245" transform="rotate(-90 50.2 245)">10</text>
<text x="89.9" y="242.4" transform="rotate(-90 89.9 242.4)">5</text>
<text x="109.1" y="240.5">19.8</text>
<text x="82.3" y="249.2" transform="rotate(-90 82.3 249.2)">2.45</text>
<text x="289" y="248.5">Joseph Kudia</text>
<text x="326.2" y="248.5">9/23/2025</text>
<text x="113.6" y="257.9">250</text>
<text x="399.1" y="285.7">1/7</text>
</g>
<g font-size="3.5">
<text x="39" y="8.8">1</text>
<text x="89" y="8.8">2</text>
<text x="139" y="8.8">3</text>
<text x="189" y="8.8">4</text>
<text x="239" y="8.8">5</text>
<text x="289" y="8.8">6</text>
<text x="339" y="8.8">7</text>
<text x="389" y="8.8">8</text>
<text x="16.3" y="30.2">A</text>
<text x="411.3" y="30.2">A</text>
<text x="16.3" y="78">B</text>
<text x="411.3" y="78">B</text>
<text x="16.2" y="125.9">C</text>
<text x="411.2" y="125.9">C</text>
<text x="16.2" y="173.7">D</text>
<text x="411.2" y="173.7">D</text>
<text x="16.3" y="221.6">E</text>
<text x="411.3" y="221.6">E</text>
<text x="16.4" y="269.4">F</text>
<text x="411.4" y="269.4">F</text>
<text x="39" y="290.8">1</text>
<text x="89" y="290.8">2</text>
<text x="139" y="290.8">3</text>
<text x="189" y="290.8">4</text>
<text x="239" y="290.8">5</text>
<text x="289" y="290.8">6</text>
<text x="339" y="290.8">7</text>
<text x="389" y="290.8">8</text>
</g>
<g font-size="2.5">
<text x="231" y="242.9">Dept.</text>
<text x="255" y="242.9">Technical reference</text>
<text x="289" y="242.9">Created by</text>
<text x="350" y="242.9">Approved by</text>
<text x="289" y="252.8">Document type</text>
<text x="350" y="252.8">Document status</text>
<text x="289" y="262.9">Title</text>
<text x="350" y="262.9">DWG No.</text>
<text x="350" y="279.9">Rev.</text>
<text x="360" y="279.9">Date of issue</text>
<text x="396" y="279.9">Sheet</text>
</g>
</svg>
